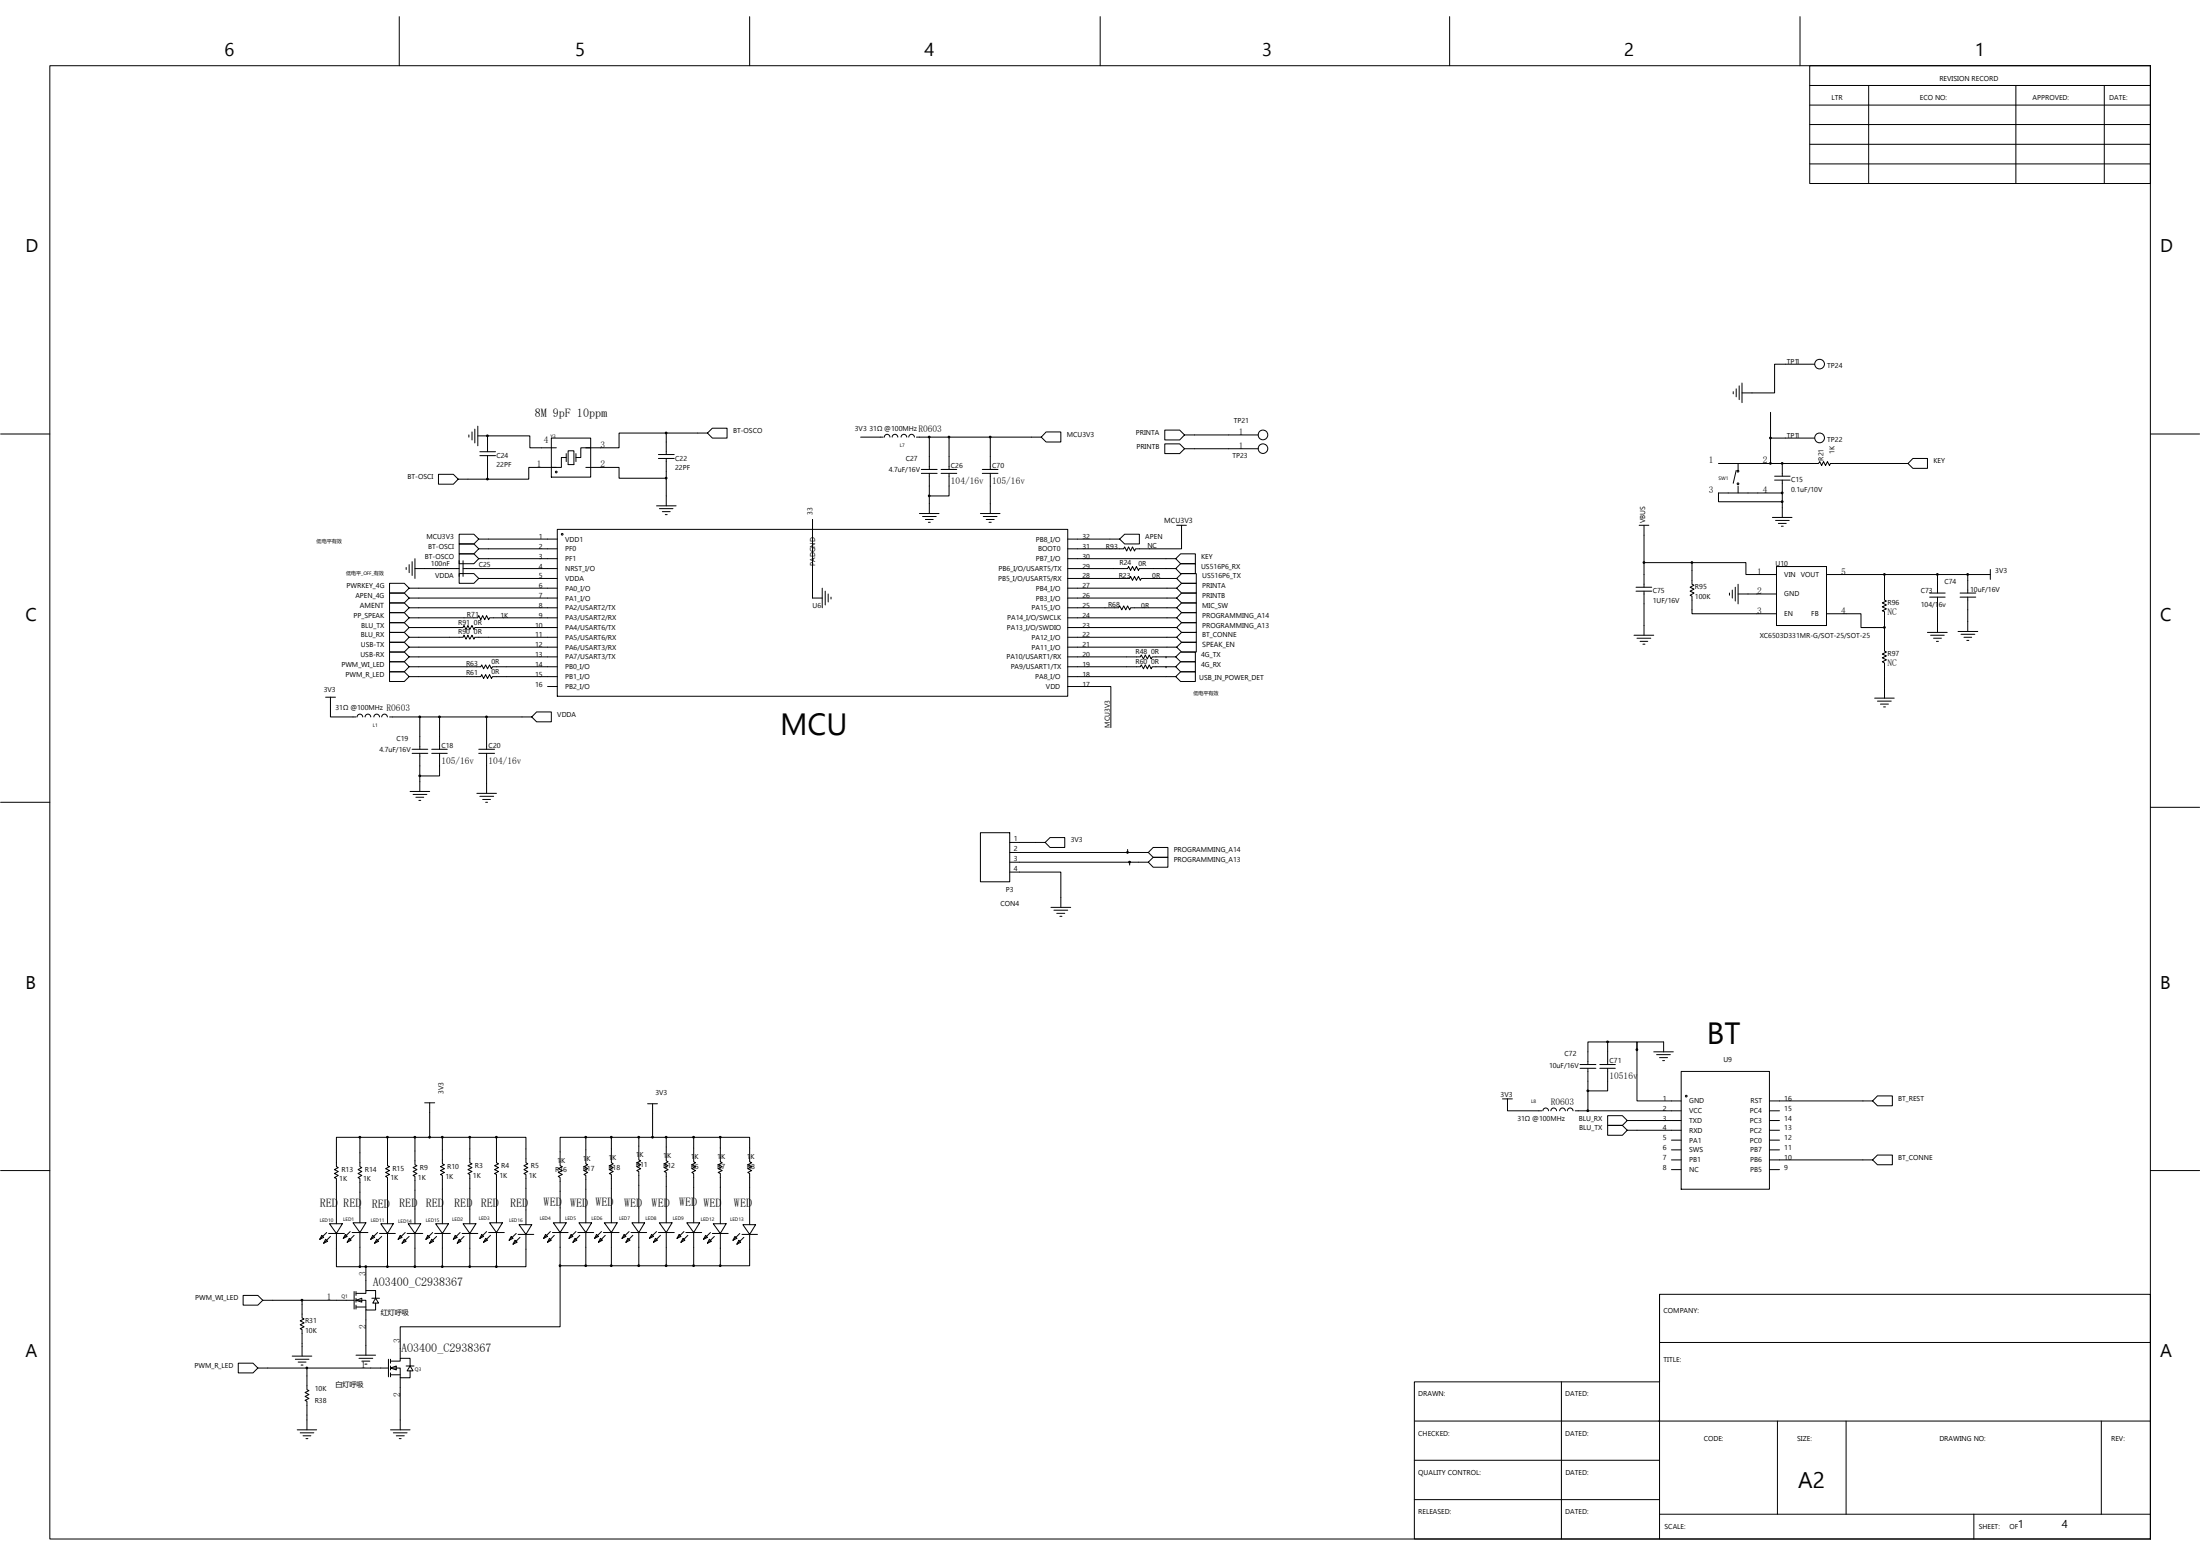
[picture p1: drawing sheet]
<svg xmlns="http://www.w3.org/2000/svg" width="297mm" height="210mm" viewBox="0 0 297 210" stroke-linecap="round" stroke-linejoin="round" font-family="sans-serif">
<g fill="none" stroke="#000" stroke-width=".14">
<path d="M6.7 8.9h283.6v198.8h-283.6zM53.9 2.2v6.7M101.2 2.2v6.7M148.5 2.2v6.7M195.7 2.2v6.7M243 2.2v6.7M244.3 8.9h46v15.9h-46zM244.3 16.8h46M244.3 11.5h46M244.3 14.2h46M244.3 19.5h46M252.3 11.5v13.3"/>
<path d="M272.2 11.5v13.3M284.1 11.5v13.3M244.3 22.1h46M.1 58.6h6.6M63.3 58.7v.3M63.7 58.3v1.1M64.1 57.9v1.9M64.5 57.5v2.7M64.5 58.8h1.3M65.8 58.8h.1M74.4 59.1h5.4v5.3h-5.4zM90 58.4h-6.4v2h-4.5"/>
<path d="M95.5 58.4l.7-.6h2v1.3h-2l-.7-.7h-5.5v2.9M119.2 59h-3M119.4 59a.38 .38 0 0 1 .4-.4 .38 .38 0 0 1 .4 .4M120.5 59a.38 .38 0 0 1 .3-.4 .38 .38 0 0 1 .4 .4M121.7 59a.38 .38 0 0 1 .3-.4 .38 .38 0 0 1 .4 .4M122.7 59a.38 .38 0 0 1 .4-.4 .38 .38 0 0 1 .4 .4M123.7 59h1.8M125.5 59h2.6v4.4M125.5 59v4.4M128.1 59h5.6v4.4M140.6 59l.6-.7h2v1.3h-2l-.6-.6h-6.9M169.9 58.7h-10l-.6 .7h-2v-1.4h2l.6 .7"/>
<path d="M234 52.9v.2M234.4 52.5v1.1M234.8 52.1v1.8M235.2 51.7v2.6M239.1 55.6v3.5M245 49.1h-5.4v3.9h-4.4M245 59.1h-5.9v3.4M290.3 58.6h6.7M54.8 76.6v.3M55.2 76.2v1.1M55.6 75.8v1.9M56 75.4v2.7"/>
<path d="M62 75.7v2.1M62 76.7h-6M62.5 76.7h12.7M62.5 75.7v2.1M64.8 61.5h2.1M64.8 61h2.1M65.8 61.5v3.2h5.6v-1.6h3.7M65.8 64.7h-3.9l-.7 .6h-2v-1.3h2l.7 .7M75 63.6h.2v.2h-.2zM75.1 60.4h-3.6v-1.6h-5.7v2.2M75.2 79.4h-20l-.6 .6h-2v-1.3h2l.6 .7M75.2 72.7h-10.6l-.6 .7h-2v-1.3h2l.6 .6"/>
<path d="M75.2 74.1h-10.6l-.6 .6h-2v-1.3h2l.6 .7M75.2 75.4h-10.6l-.6 .7h-2v-1.4h2l.6 .7M75.2 78.1h-10.6l-.6 .6h-2v-1.3h2l.6 .7M75.2 71.4h69v22.6h-69zM75.8 72h.2v.2h-.2zM76.5 61.2v1.1M76.5 61.7h-.7v1.4h-1.4M76.7 60.8h.8v1.9h-.8zM77.8 61.2v1.1M79.8 60.4h-1.4v1.3h-.6M88.6 68.3h2.7M88.9 61.9h2.1"/>
<path d="M88.9 61.3h2.1M89 68.6h1.9M89.4 69h1.1M89.8 69.4h.3M90 61.9v2.6h-6.4v-1.4h-4.5M90 64.5v3.8M109.7 70.1v10.6h1.3M111 79.4v2.6M111.4 79.8v1.8M124.1 69.3h2.7M124.4 63.9h2.1M124.4 63.4h2.1"/>
<path d="M124.6 69.7h1.8M124.9 70.1h1.1M125.3 70.5h.3M125.5 63.9v3M127.1 63.4h2.1M127.1 63.9h2.1M128.1 63.9v3h-2.6v2.4M132.4 69.3h2.6M132.6 63.9h2.1M132.6 63.4h2.1M132.8 69.7h1.8M133.2 70.1h1"/>
<path d="M133.5 70.5h.3M133.7 63.9v5.4M144.2 78.1h8.3l.2-.3 .2 .5 .3-.5 .2 .5 .3-.5 .3 .5 .1-.2h4.8l.6 .6h2v-1.3h-2l-.6 .7M144.2 76.7h8l.2-.2 .3 .5 .2-.5 .3 .5 .2-.5 .3 .5 .1-.3h4.9l.7 .7h2v-1.3h-2l-.7 .6M144.2 79.4h14.7l.6 .6h2v-1.3h-2l-.6 .7M144.2 72.7h7l.6 .7h2v-1.3h-2l-.6 .6M144.2 75.4h14.5l.7 .7h2v-1.4h-2l-.7 .7M158.9 70.9h1.3M159.5 70.9v3.2h-6.2l-.1 .3-.3-.6-.2 .6-.3-.6-.3 .6-.3-.6-.1 .3h-7.5M169.9 60.6h-10l-.6 .6h-2v-1.3h2l.6 .7M220.9 79.8h2.1M220.9 79.2h2.1"/>
<path d="M221.3 70.9h1.3M222 79.8v5.9M222 75.9h6.4M222 70.9v8.3M228.4 75.9h7.3v1.6h4.2M228.4 75.9v2.9l.3 .2-.5 .2 .5 .3-.5 .3 .5 .2-.5 .3 .2 .2v2.3h11.5M232 62.5h8.6M233.9 79.6v1.1M234.3 79.2v1.9M234.4 63.5l-.4 1.7M234.6 63.5h.1v.2h-.1zM234.6 65.2h.1v.2h-.1z"/>
<path d="M234.7 62.5v1M234.7 65.6v.9M234.7 78.8v2.7M239.3 69.8h2.7M239.6 64.3h2.1M239.6 64.8h2.1M239.7 70.2h1.9M239.9 76.5h6.7v7.9h-6.7zM240.1 70.6h1.1M240.5 71h.3M240.6 62.5v1.8M240.6 64.8v1.7"/>
<path d="M240.6 66.5h.1M240.6 62.5h4.9l.2-.2 .3 .5 .2-.5 .3 .5 .2-.5 .3 .5 .1-.3h10.5l.7 .7h1.9v-1.3h-1.9l-.7 .6M240.6 67.7v-1.2h-8.6v1.2h8.6v2.1M246.6 77.5h15M254.4 77.5v3.5l.3 .1-.6 .3 .6 .2-.6 .3 .6 .3-.6 .2 .3 .1v2.2M265.7 77.5h-4.1v2.5M265.7 77.5v2.5M268.7 76.9v1.3M268.7 77.5h-3M44 94.1h1.3M44.6 94.1v2.7h3.5M48.2 96.8a.38 .38 0 0 1 .4-.4 .38 .38 0 0 1 .4 .4"/>
<path d="M49.3 96.8a.38 .38 0 0 1 .4-.4 .38 .38 0 0 1 .4 .4M50.5 96.8a.38 .38 0 0 1 .4-.4 .38 .38 0 0 1 .3 .4M51.5 96.8a.38 .38 0 0 1 .4-.4 .38 .38 0 0 1 .4 .4M52.6 96.8h4.1M55.2 86l-.6-.7h-2v1.4h2l.6-.7h7.3l.2-.3 .2 .6 .3-.6 .2 .6 .3-.6 .3 .6 .1-.3h11.1M55.2 84.7l-.6-.7h-2v1.3h2l.6-.6h7.3l.2-.3 .2 .5 .3-.5 .2 .5 .3-.5 .3 .5 .1-.2h11.1M56.7 96.8h2.6v4.3M56.7 96.8v4.3M59.3 96.8h6.4v4.3M71.8 96.8l.7-.7h1.9v1.3h-1.9l-.7-.6h-6.1M73.9 92.6h1.3M75.2 91.3h-8.7l-.1 .3-.3-.6-.3 .6-.2-.6-.3 .6-.3-.6-.1 .3h-9.7l-.6 .7h-2v-1.3h2l.6 .6"/>
<path d="M75.2 90h-8.7l-.1 .3-.3-.6-.3 .6-.2-.6-.3 .6-.3-.6-.1 .3h-9.7l-.6 .7h-2v-1.4h2l.6 .7M75.2 83.4h-9.1l-.1 .2-.3-.5-.3 .5-.2-.5-.3 .5-.3-.5-.1 .3h-9.3l-.6 .6h-2v-1.3h2l.6 .7M75.2 80.7h-20l-.6 .7h-2v-1.4h2l.6 .7M75.2 88.6h-20l-.6 .7h-2v-1.3h2l.6 .6M75.2 87.3h-20l-.6 .7h-2v-1.3h2l.6 .6M75.2 82h-20l-.6 .7h-2v-1.3h2l.6 .6M111.8 80.2v1M112.2 80.6v.2M144.2 88.6h9.8l.1-.2 .3 .5 .2-.5 .3 .5 .3-.5 .2 .5 .2-.3h1.8M144.2 90h9.8l.1-.3 .3 .6 .2-.6 .3 .6 .3-.6 .2 .6 .2-.3h1.8M144.2 82h6.8l.2-.2 .3 .5 .2-.5 .3 .5 .2-.5 .3 .5 .2-.3h6.2M144.2 80.7h14.7l.6 .7h2v-1.4h-2l-.6 .7"/>
<path d="M144.2 84.7h14.7l.6 .6h2v-1.3h-2l-.6 .7M144.2 83.4h14.7l.6 .6h2v-1.3h-2l-.6 .7M144.2 91.3h14.5l.7 .7h2v-1.3h-2l-.7 .6M144.2 86h14.7l.6 .7h2v-1.4h-2l-.6 .7M144.2 87.3h14.7l.6 .7h2v-1.3h-2l-.6 .6M144.2 92.6h5.8v5.6M157.4 90h1.3l.7 .7h2v-1.4h-2l-.7 .7M157.4 88.6h1.3l.7 .7h2v-1.3h-2l-.7 .6M157.4 88.6h.1M157.4 90h.1M159.5 81.4h2v1.3h-2l-.6-.7zM220.6 85.7h2.7"/>
<path d="M221 86.1h1.9M221.4 86.6h1.1M221.8 86.9h.3M233.5 80v.3M239.9 80.2h-5.2M246.6 82.8h4.7v1.9h3.1v3.2l.3 .1-.6 .3 .6 .2-.6 .3 .6 .2-.6 .3 .3 .2v4.7M253.1 94.2h2.7M253.5 94.6h1.9M253.9 95h1.1M254.3 95.4h.3M260.2 85.3h2.7M260.5 80h2.1"/>
<path d="M260.5 80.6h2.1M260.7 85.7h1.8M261.1 86.1h1M261.4 86.6h.3M261.6 80.6v4.7M264.4 85.2h2.6M264.6 80h2.2M264.6 80.6h2.2M264.8 85.6h1.8M265.2 86h1M265.6 86.4h.2M265.7 80.6v4.6"/>
<path d="M.1 108.3h6.6M55.4 106.8h2.6M55.6 101.1h2.2M55.6 101.7h2.2M55.8 107.2h1.8M56.2 107.6h1M56.6 108h.2M56.7 101.7v3M58.3 101.1h2.1M58.3 101.7h2.1M59.3 101.7v3h-2.6v2.1M64.4 107.1h2.6"/>
<path d="M64.6 101.7h2.2M64.6 101.1h2.2M64.8 107.5h1.9M65.2 107.9h1M65.6 108.3h.2M65.7 101.7v5.4M132.4 112.4h3.9v6.6h-3.9zM136.3 113.7h4.8l.7 .7h2v-1.4h-2l-.7 .7M136.3 117.7h6.9v4.7M136.3 115h15.9M136.3 116.4h16.2M152.2 114.6v.4h2.8l.7 .7h2v-1.3h-2l-.7 .6"/>
<path d="M155 116.4l.7-.7h2v1.3h-2l-.7-.6h-2.5v.3M290.3 108.9h6.7M141.9 122.4h2.7M142.3 122.8h1.9M142.7 123.3h1.1M143.1 123.7h.3M.1 158h6.6M48.6 153.5h3.7M48.6 153.5v3.9l.2 .2-.5 .2 .5 .3-.5 .3 .5 .2-.5 .3 .3 .1v6M48.6 153.5h-3.2v3.9l.3 .2-.6 .2 .6 .3-.6 .3 .6 .2-.6 .3 .3 .1v6.1M52.3 153.5v3.8l.3 .1-.5 .3 .5 .3-.5 .2 .5 .3-.5 .3 .2 .1v6.2M52.3 153.5h3.7v3.7l.3 .1-.5 .3 .5 .2-.5 .3 .5 .3-.5 .2 .2 .1v6.4"/>
<path d="M56 153.5h3.7M57.3 148.8h1.4M58 148.8v4.7M59.7 153.5v3.6l.3 .1-.5 .2 .5 .3-.5 .3 .5 .2-.5 .3 .2 .1v6.5M59.7 153.5h3.7v3.4l.3 .2-.5 .2 .5 .3-.5 .2 .5 .3-.5 .3 .2 .1v6.6M63.4 153.5h3.6v3.4l.3 .2-.5 .2 .5 .3-.5 .2 .5 .3-.5 .3 .2 .1v6.5M67 153.5h4v3.4l.3 .2-.6 .2 .6 .3-.6 .2 .6 .3-.6 .3 .3 .1v6.8M79.1 153.5h3.4M79.1 153.5v3.6l.3 .1-.6 .2 .6 .3-.6 .3 .6 .2-.6 .3 .3 .1v6.4M79.1 153.5h-3.5v3.8l.3 .1-.5 .3 .5 .3-.5 .2 .5 .3-.5 .3 .2 .1v6.1M82.5 153.5h3.8v3l.2 .2-.5 .2 .5 .3-.5 .2 .5 .3-.5 .3 .3 .1v6.9M82.5 153.5v3.4l.3 .2-.5 .2 .5 .3-.5 .2 .5 .3-.5 .3 .2 .1v6.5"/>
<path d="M86.3 153.5h3.7M87.4 148.9h1.4M88.1 148.9v4.6M90 153.5v3.2l.2 .1-.5 .3 .5 .2-.5 .3 .5 .2-.5 .3 .3 .1v6.8M90 153.5h3.7v3.3l.2 .1-.5 .3 .5 .2-.5 .3 .5 .3-.5 .2 .3 .2v6.6M93.7 153.5h7.5v3.3l.3 .1-.5 .3 .5 .2-.5 .3 .5 .3-.5 .2 .2 .2v6.9M97.3 153.5v3.3l.2 .1-.5 .3 .5 .2-.5 .3 .5 .3-.5 .2 .3 .2v6.7M202.9 148.3h1.3M203.5 148.3v1.6h4.7M208.3 149.9a.38 .38 0 0 1 .4-.4 .38 .38 0 0 1 .4 .4M209.4 149.9a.38 .38 0 0 1 .4-.4 .38 .38 0 0 1 .4 .4M210.6 149.9a.38 .38 0 0 1 .4-.4 .38 .38 0 0 1 .3 .4"/>
<path d="M211.6 149.9a.38 .38 0 0 1 .4-.4 .38 .38 0 0 1 .4 .4M212.7 149.9h14.3M213.3 144.2h2.2M213.3 143.7h2.2M214.4 144.2v3M216 143.7h2.1M216 144.2h2.1M217.1 144.2v3h-2.7v2.7M217.1 140.6h-2.7v3.1M219.7 151.2l-.6-.6h-2v1.3h2l.6-.7h7.3M219.7 152.5l-.6-.6h-2v1.3h2l.6-.7h7.3M221 141.7v6.9h6"/>
<path d="M221 141.7v-1.1h3.6v1.3M221 141.7v-1.1h-3.9v3.1M223.3 141.9h2.6M223.7 142.3h1.8M224.1 142.7h1M224.5 143.1h.2M225.7 153.9h1.3M225.7 155.2h1.3M225.7 156.5h1.3M225.7 157.8h1.3M227 144.6h11.9v15.9h-11.9zM227.6 147.8h.2v.2h-.2z"/>
<path d="M238.9 156.5h13.9l.7 .7h2v-1.3h-2l-.7 .6M238.9 148.6h13.9l.7 .6h2v-1.3h-2l-.7 .7M238.9 149.9h1.4M238.9 151.2h1.4M238.9 152.5h1.4M238.9 153.9h1.4M238.9 155.2h1.4M238.9 157.8h1.4M290.3 158h6.7M40.8 175.5h-5.3l-.7 .6h-2v-1.3h2l.7 .7M43.5 166.7l.2 .3-.5 .2zM44 167.2l.2 .3-.5 .3z"/>
<path d="M44.1 166.3l-.9 .9M44.4 166.5h2.1M44.5 165.1h1.7l-.8 1.4zM44.6 166.9l-.9 .9M46.6 166.6l.3 .3-.5 .2zM47.2 167.1l.2 .3-.5 .2zM47.3 166.2l-.9 .9M47.5 166.3h2.2M47.7 165h1.7l-.8 1.3zM47.8 175.5h-7v2.4l.3 .1-.6 .2 .6 .3-.6 .3 .6 .2-.6 .3 .3 .1v3.6M47.8 174.3v2.4M47.8 166.7l-.9 .9"/>
<path d="M48.1 176.4h1.3M48.1 175.5h1.3v1.3h1.3v-.9M48.1 174.5h1.3v-.3h1.3v1l-.4 .7h.8l-.4-.7M48.1 175.5l.7-.3v.5zM48.1 174.3v.5M48.1 175.2v.5M48.1 176.1v.6M48.6 166.3v4.6h-3.2v-4.4M48.6 170.9h3.7M49.4 176.8v6.1M49.4 170.9v3.3M50.2 175.2h1"/>
<path d="M50.3 166.7l.3 .3-.5 .2zM50.9 167.2l.2 .3-.5 .3zM51 166.3l-.9 .9M51.2 166.5h2.2M51.4 165.1h1.7l-.8 1.4zM51.5 166.9l-.9 .9M52.3 166.5v4.4M52.3 170.9h7.4M54 166.7l.3 .3-.5 .2zM54.6 167.2l.2 .3-.5 .3zM54.7 166.3l-.9 .9M55 166.5h2.1"/>
<path d="M55.1 165.1h1.7l-.8 1.4zM55.2 166.9l-.9 .9M56 166.5v4.4M57.8 166.7l.2 .3-.5 .2zM58.3 167.2l.2 .3-.5 .3zM58.4 166.3l-.9 .9M58.7 166.5h2.1M58.8 165.1h1.8l-.9 1.4zM58.9 166.9l-.9 .9M59.7 166.5v4.4M61.5 166.7l.2 .3-.5 .2zM62 167.2l.2 .3-.5 .3z"/>
<path d="M62.1 166.3l-.9 .9M62.4 166.5h2.1M62.5 165.1h1.8l-.9 1.4zM62.7 166.9l-1 .9M63.4 166.5v4.4h-3.7M65 166.6l.3 .3-.5 .2zM65.6 167.1l.2 .3-.5 .2zM65.7 166.2l-.9 .9M66 166.3h2.1M66.1 165h1.7l-.8 1.3zM66.2 166.7l-.9 .9M67 166.3v4.6h-3.6"/>
<path d="M69 166.9l.3 .2-.6 .3zM69.5 167.4l.3 .2-.5 .3zM69.7 166.5l-1 .9M70 166.6h2.1M70.1 165.3h1.7l-.8 1.3zM70.2 167l-.9 .9M71 166.6v4.3h-4M73.7 166.6l.2 .3-.5 .2zM74.2 167.1l.2 .3-.5 .2zM74.3 166.2l-.9 .9M74.6 166.3h2.1M74.7 165h1.8l-.9 1.3z"/>
<path d="M74.8 166.7l-.9 .9M75.6 166.3v4.5M75.6 170.8v8.2h-21.6v4.3M77.1 166.6l.3 .3-.6 .2zM77.6 167.1l.3 .3-.5 .2zM77.8 166.2l-1 .9M78 166.3h2.2M78.2 165h1.7l-.8 1.3zM78.3 166.7l-.9 .9M79.1 166.3v4.5h-3.5M80.5 166.6l.3 .3-.5 .2zM81.1 167.1l.2 .3-.5 .2z"/>
<path d="M81.2 166.2l-.9 .9M81.5 166.3h2.1M81.6 165h1.7l-.8 1.3zM81.7 166.7l-.9 .9M82.5 166.3v4.5h-3.4M82.5 170.8h7.5M84.3 166.6l.2 .3-.5 .2zM84.8 167.1l.3 .3-.6 .2zM84.9 166.2l-.9 .9M85.2 166.3h2.1M85.3 165h1.7l-.7 1.3zM85.4 166.7l-.9 .9"/>
<path d="M86.3 166.3v4.5M88 166.6l.2 .3-.5 .2zM88.5 167.1l.3 .3-.6 .2zM88.6 166.2l-.9 .9M88.9 166.3h2.1M89 165h1.7l-.7 1.3zM89.2 166.7l-1 .9M90 166.3v4.5M91.7 166.6l.2 .3-.5 .2zM92.2 167.1l.3 .3-.6 .2zM92.3 166.2l-.9 .9M92.6 166.3h2.1"/>
<path d="M92.7 165h1.8l-.8 1.3zM92.9 166.7l-1 .9M93.7 166.3v4.5h-3.7M95.3 166.7l.2 .3-.5 .2zM95.8 167.2l.3 .3-.6 .3zM95.9 166.3l-.9 .9M96.2 166.5h2.1M96.3 165.1h1.7l-.7 1.4zM96.5 166.9l-1 .9M97.3 166.5v4.3h-3.6M99.2 166.9l.3 .2-.5 .3zM99.8 167.4l.2 .2-.5 .3z"/>
<path d="M99.9 166.5l-.9 .9M100.2 166.6h2.1M100.3 165.3h1.7l-.8 1.3zM100.4 167l-.9 .9M101.2 166.6v4.2h-3.9M224.1 174.7v33M39.5 183h2.6M39.9 183.4h1.8M40.1 193h2.7M40.3 183.8h1M40.5 193.4h1.9M40.7 184.2h.2"/>
<path d="M40.9 193.8h1.1M41.3 194.1h.3M41.4 184.6v2.9l.3 .2-.5 .2 .5 .3-.5 .2 .5 .3-.5 .3 .2 .1v3.9M48.1 182.9h2.6M48.5 183.3h1.8M48.8 183.7h1.1M49.3 184.1h.2M52.4 184.6h-17.6l-.6 .7h-2v-1.3h2l.6 .6M52.4 183.4v2.4M52.7 184.6h1.3v1.3h1.4v-.9M52.7 183.7h1.3v-.4h1.4v1l-.4 .7h.8l-.4-.7M52.7 184.6l.8-.3v.6z"/>
<path d="M52.7 183.4v.6M52.7 184.3v.6M52.7 185.3v.5M52.7 193h2.7M52.7 185.5h1.3M53.1 193.4h1.9M53.5 193.8h1.1M53.9 194.1h.3M54 185.9v7.1M54.8 184.3h1.1M191 186.5h33.1v-11.8h66.2v33h-99.3zM191 197.1h33.1"/>
<path d="M191 191.8h99.3M210.8 186.5v21.2M224.1 181.2h66.2M240 191.8v12.5M249.3 191.8v12.5M283.7 191.8v12.5M191 202.4h33.1M224.1 204.3h66.2M266.5 204.3v3.4"/>
<circle cx="170.5" cy="58.7" r=".65"/>
<circle cx="245.7" cy="59.1" r=".66"/>
<circle cx="245.7" cy="49.1" r=".65"/>
<circle cx="170.5" cy="60.5" r=".65"/>
</g>
<g fill="#000" stroke="#000" stroke-width=".14">
<path d="M65.7 58.7h.2v.2h-.2z" fill-rule="evenodd"/>
<path d="M89.9 58.3h.1v.2h-.1z" fill-rule="evenodd"/>
<path d="M125.4 58.9h.1v.2h-.1z" fill-rule="evenodd"/>
<path d="M128 58.9h.2v.2h-.2z" fill-rule="evenodd"/>
<path d="M133.6 58.9h.2v.2h-.2z" fill-rule="evenodd"/>
<path d="M239 59h.1v.2h-.1z" fill-rule="evenodd"/>
<path d="M65.7 64.6h.2v.1h-.2z" fill-rule="evenodd"/>
<path d="M89.9 64.4h.1v.2h-.1z" fill-rule="evenodd"/>
<path d="M125.4 66.8h.1v.2h-.1z" fill-rule="evenodd"/>
<path d="M221.9 75.8h.1v.2h-.1z" fill-rule="evenodd"/>
<path d="M228.4 75.8h.1v.2h-.1z" fill-rule="evenodd"/>
<path d="M239 62.4h.1v.2h-.1z" fill-rule="evenodd"/>
<path d="M240.5 66.4h.2v.2h-.2z" fill-rule="evenodd"/>
<path d="M240.5 67.6h.2v.2h-.2z" fill-rule="evenodd"/>
<path d="M240.5 62.4h.2v.2h-.2z" fill-rule="evenodd"/>
<path d="M254.3 77.4h.2v.2h-.2z" fill-rule="evenodd"/>
<path d="M261.5 77.4h.2v.2h-.2z" fill-rule="evenodd"/>
<path d="M265.6 77.4h.1v.2h-.1z" fill-rule="evenodd"/>
<path d="M56.6 96.7h.1v.1h-.1z" fill-rule="evenodd"/>
<path d="M59.3 96.7h.1v.1h-.1z" fill-rule="evenodd"/>
<path d="M65.6 96.7h.2v.1h-.2z" fill-rule="evenodd"/>
<path d="M254.3 84.6h.2v.2h-.2z" fill-rule="evenodd"/>
<path d="M56.6 104.6h.1v.2h-.1z" fill-rule="evenodd"/>
<path d="M152.2 114.9h.1v.2h-.1z" fill-rule="evenodd"/>
<path d="M152.4 116.3h.2v.1h-.2z" fill-rule="evenodd"/>
<path d="M48.5 153.4h.2v.1h-.2z" fill-rule="evenodd"/>
<path d="M52.2 153.4h.2v.1h-.2z" fill-rule="evenodd"/>
<path d="M55.9 153.4h.2v.1h-.2z" fill-rule="evenodd"/>
<path d="M57.9 153.4h.2v.1h-.2z" fill-rule="evenodd"/>
<path d="M59.6 153.4h.2v.1h-.2z" fill-rule="evenodd"/>
<path d="M63.3 153.4h.2v.1h-.2z" fill-rule="evenodd"/>
<path d="M66.9 153.4h.2v.1h-.2z" fill-rule="evenodd"/>
<path d="M79 153.4h.2v.1h-.2z" fill-rule="evenodd"/>
<path d="M82.4 153.4h.2v.1h-.2z" fill-rule="evenodd"/>
<path d="M86.2 153.4h.1v.1h-.1z" fill-rule="evenodd"/>
<path d="M88 153.4h.2v.1h-.2z" fill-rule="evenodd"/>
<path d="M89.9 153.4h.1v.1h-.1z" fill-rule="evenodd"/>
<path d="M93.6 153.4h.1v.1h-.1z" fill-rule="evenodd"/>
<path d="M97.2 153.4h.1v.1h-.1z" fill-rule="evenodd"/>
<path d="M214.3 149.8h.2v.2h-.2z" fill-rule="evenodd"/>
<path d="M214.3 147.1h.2v.2h-.2z" fill-rule="evenodd"/>
<path d="M217 140.5h.1v.2h-.1z" fill-rule="evenodd"/>
<path d="M220.9 141.6h.2v.1h-.2z" fill-rule="evenodd"/>
<path d="M40.7 175.4h.2v.1h-.2z" fill-rule="evenodd"/>
<path d="M48.5 170.8h.2v.2h-.2z" fill-rule="evenodd"/>
<path d="M49.3 170.8h.2v.2h-.2z" fill-rule="evenodd"/>
<path d="M52.2 170.8h.2v.2h-.2z" fill-rule="evenodd"/>
<path d="M55.9 170.8h.2v.2h-.2z" fill-rule="evenodd"/>
<path d="M59.6 170.8h.2v.2h-.2z" fill-rule="evenodd"/>
<path d="M63.3 170.8h.2v.2h-.2z" fill-rule="evenodd"/>
<path d="M66.9 170.8h.2v.2h-.2z" fill-rule="evenodd"/>
<path d="M75.5 170.7h.2v.2h-.2z" fill-rule="evenodd"/>
<path d="M79 170.7h.2v.2h-.2z" fill-rule="evenodd"/>
<path d="M82.4 170.7h.2v.2h-.2z" fill-rule="evenodd"/>
<path d="M86.2 170.7h.1v.2h-.1z" fill-rule="evenodd"/>
<path d="M89.9 170.7h.1v.2h-.1z" fill-rule="evenodd"/>
<path d="M93.6 170.7h.1v.2h-.1z" fill-rule="evenodd"/>
<path d="M97.2 170.7h.1v.2h-.1z" fill-rule="evenodd"/>
<path d="M41.3 184.5h.2v.2h-.2z" fill-rule="evenodd"/>
</g>
<g font-size="4.1">
<text x="105.3" y="99.1">MCU</text>
<text x="230.5" y="140.9">BT</text>
</g>
<text font-size="3" x="242.8" y="200.8">A2</text>
<g font-size="2.5">
<text x="30.3" y="7.5">6</text>
<text x="77.6" y="7.5">5</text>
<text x="124.8" y="7.5">4</text>
<text x="170.4" y="7.5">3</text>
<text x="219.3" y="7.5">2</text>
<text x="266.6" y="7.5">1</text>
<text x="3.4" y="34.1">D</text>
<text x="291.7" y="34.1">D</text>
<text x="3.4" y="83.8">C</text>
<text x="291.7" y="83.8">C</text>
<text x="3.4" y="133.5">B</text>
<text x="291.7" y="133.5">B</text>
<text x="3.4" y="183.1">A</text>
<text x="291.7" y="183.1">A</text>
</g>
<g font-size="1.6">
<text x="72.2" y="56.3">8M 9pF 10ppm</text>
<text x="43.2" y="162.9">RED</text>
<text x="46.4" y="162.9">RED</text>
<text x="50.2" y="163">RED</text>
<text x="53.9" y="162.9">RED</text>
<text x="57.5" y="162.9">RED</text>
<text x="61.3" y="162.9">RED</text>
<text x="64.9" y="162.9">RED</text>
<text x="68.9" y="162.9">RED</text>
<text x="73.4" y="162.8">WED</text>
<text x="77" y="162.9">WED</text>
<text x="80.4" y="162.8">WED</text>
<text x="84.3" y="162.9">WED</text>
<text x="88" y="162.9">WED</text>
<text x="91.7" y="162.8">WED</text>
<text x="95" y="162.9">WED</text>
<text x="99.1" y="162.9">WED</text>
<text x="50.3" y="173.6">AO3400_C2938367</text>
<text x="54.2" y="182.5">AO3400_C2938367</text>
</g>
<g font-size="1.5">
<text x="272.4" y="206.2">1</text>
<text x="278.4" y="206.2">4</text>
</g>
<g font-size="1.3">
<text x="73.4" y="59.8">4</text>
<text x="124" y="58.4">R0603</text>
<text x="167.3" y="58.7">1</text>
<text x="72.5" y="63.1">1</text>
<text x="81.1" y="60.4">3</text>
<text x="81.1" y="63.1">2</text>
<text x="128.4" y="65.3">104/16v</text>
<text x="134" y="65.3">105/16v</text>
<text x="167.3" y="60.6">1</text>
<text x="230.7" y="62.5">1</text>
<text x="238" y="62.5">2</text>
<text x="230.7" y="66.5">3</text>
<text x="238" y="66.5">4</text>
<text x="237.2" y="77.5">1</text>
<text x="248.6" y="77.5">5</text>
<text x="237.2" y="80.2">2</text>
<text x="237.2" y="82.8">3</text>
<text x="248.6" y="82.8">4</text>
<text x="254.8" y="83">NC</text>
<text x="254.8" y="89.9">NC</text>
<text x="52.2" y="96">R0603</text>
<text x="59.6" y="103.1">105/16v</text>
<text x="66" y="103.1">104/16v</text>
<text x="209.4" y="149.1">R0603</text>
<text x="217.3" y="145.6">10516v</text>
<text x="49.4" y="172.1" transform="rotate(-90 49.4 172.1)">3</text>
<text x="44.1" y="175.5">1</text>
<text x="49.4" y="179.4" transform="rotate(-90 49.4 179.4)">2</text>
<text x="48.8" y="184.6">1</text>
<text x="54" y="181.3" transform="rotate(-90 54 181.3)">3</text>
<text x="54" y="188.6" transform="rotate(-90 54 188.6)">2</text>
</g>
<g font-size="1">
<text x="261.8" y="10.9">REVISION RECORD</text>
<text x="247.3" y="13.5">LTR</text>
<text x="259.2" y="13.5">ECO NO:</text>
<text x="274.4" y="13.5">APPROVED:</text>
<text x="284.8" y="13.5">DATE:</text>
<text x="241.3" y="49.1">TP11</text>
<text x="246.7" y="49.7">TP24</text>
<text x="99" y="58.4">BT-OSCO</text>
<text x="115.4" y="58.2">3V3</text>
<text x="117.4" y="58.2">31Ω @100MHz</text>
<text x="144" y="59">MCU3V3</text>
<text x="153.4" y="58.7">PRINTA</text>
<text x="166.6" y="57.1">TP21</text>
<text x="241.3" y="59.1">TP11</text>
<text x="246.7" y="59.6">TP22</text>
<text x="55" y="64.7">BT-OSCI</text>
<text x="67" y="61.7">C24</text>
<text x="67" y="63.1">22PF</text>
<text x="91.2" y="62.2">C22</text>
<text x="91.2" y="63.5">22PF</text>
<text x="120" y="63.8">4.7uF/16V</text>
<text x="122.3" y="62.2">C27</text>
<text x="128.4" y="63.2">C26</text>
<text x="134" y="63.2">C70</text>
<text x="153.4" y="60.6">PRINTB</text>
<text x="166.4" y="61.8">TP23</text>
<text x="241.8" y="65.1">C15</text>
<text x="246.2" y="62.2" transform="rotate(-90 246.2 62.2)">R21</text>
<text x="247.7" y="61.2" transform="rotate(-90 247.7 61.2)">1K</text>
<text x="261.1" y="62.5">KEY</text>
<text x="109.7" y="69.4" transform="rotate(-90 109.7 69.4)">33</text>
<text x="157.2" y="70.6">MCU3V3</text>
<text x="222.1" y="70.6" transform="rotate(-90 222.1 70.6)">VBUS</text>
<text x="241.8" y="66.4">0.1uF/10V</text>
<text x="57.4" y="75.4">BT-OSCO</text>
<text x="57.6" y="72.8">MCU3V3</text>
<text x="57.8" y="74.1">BT-OSCI</text>
<text x="58.2" y="76.3">100nF</text>
<text x="64.6" y="76.5">C25</text>
<text x="72.7" y="76.7">4</text>
<text x="72.7" y="75.4">3</text>
<text x="72.7" y="74.1">2</text>
<text x="72.7" y="72.8">1</text>
<text x="76.3" y="77.1">NRST_I/O</text>
<text x="76.3" y="75.7">PF1</text>
<text x="76.3" y="74.4">PF0</text>
<text x="76.3" y="73.1">VDD1</text>
<text x="110" y="76.4" transform="rotate(-90 110 76.4)">PADGND</text>
<text x="134.8" y="77.1">PB6_I/O/USART5/TX</text>
<text x="139.8" y="73.1">PB8_I/O</text>
<text x="139.8" y="75.7">PB7_I/O</text>
<text x="140.2" y="74.4">BOOT0</text>
<text x="146.2" y="72.7">32</text>
<text x="146.2" y="74.1">31</text>
<text x="146.2" y="75.4">30</text>
<text x="146.2" y="76.7">29</text>
<text x="149.3" y="74.1">R93</text>
<text x="151" y="77.9">R23</text>
<text x="151.2" y="76.2">R24</text>
<text x="153.7" y="76.3">0R</text>
<text x="154.6" y="72.8">APEN</text>
<text x="154.9" y="73.9">NC</text>
<text x="162.2" y="75.4">KEY</text>
<text x="162.2" y="76.7">US516P6_RX</text>
<text x="239.7" y="76.3">U10</text>
<text x="240.9" y="77.9">VIN VOUT</text>
<text x="269.4" y="77.3">3V3</text>
<text x="46.8" y="79.4">PWRKEY_4G</text>
<text x="47.7" y="83.4">PP_SPEAK</text>
<text x="48" y="80.7">APEN_4G</text>
<text x="48.6" y="82">AMENT</text>
<text x="58.7" y="78.1">VDDA</text>
<text x="63.1" y="83.2">R71</text>
<text x="67.6" y="83.4">1K</text>
<text x="72.7" y="83.4">9</text>
<text x="72.7" y="82">8</text>
<text x="72.7" y="80.7">7</text>
<text x="72.7" y="79.4">6</text>
<text x="72.7" y="78.1">5</text>
<text x="76.3" y="83.7">PA3/USART2/RX</text>
<text x="76.3" y="82.4">PA2/USART2/TX</text>
<text x="76.3" y="81">PA1_I/O</text>
<text x="76.3" y="79.7">PA0_I/O</text>
<text x="76.3" y="78.4">VDDA</text>
<text x="109.7" y="82">U6</text>
<text x="134.8" y="78.4">PB5_I/O/USART5/RX</text>
<text x="136" y="83.7">PA14_I/O/SWCLK</text>
<text x="139.3" y="82.4">PA15_I/O</text>
<text x="139.8" y="79.7">PB4_I/O</text>
<text x="139.8" y="81">PB3_I/O</text>
<text x="146.2" y="78.1">28</text>
<text x="146.2" y="79.4">27</text>
<text x="146.2" y="80.7">26</text>
<text x="146.2" y="82">25</text>
<text x="146.2" y="83.4">24</text>
<text x="149.6" y="81.9">R68</text>
<text x="154.1" y="82">0R</text>
<text x="155.6" y="78.1">0R</text>
<text x="162.3" y="82">MIC_SW</text>
<text x="162.3" y="83.4">PROGRAMMING_A14</text>
<text x="162.3" y="78.1">US516P6_TX</text>
<text x="162.3" y="79.4">PRINTA</text>
<text x="162.3" y="80.7">PRINTB</text>
<text x="223.2" y="80">C75</text>
<text x="223.2" y="81.4">1UF/16V</text>
<text x="228.9" y="79.5">R95</text>
<text x="228.9" y="80.8">100K</text>
<text x="240.9" y="80.5">GND</text>
<text x="240.9" y="83.2">EN</text>
<text x="244.6" y="83.2">FB</text>
<text x="254.8" y="81.6">R96</text>
<text x="259.3" y="80">C73</text>
<text x="259.3" y="81.9">104/16v</text>
<text x="262.5" y="78.9">C74</text>
<text x="266" y="79.9">10uF/16V</text>
<text x="46.1" y="90">PWM_WI_LED</text>
<text x="48.7" y="88.6">USB-RX</text>
<text x="48.7" y="86">BLU_RX</text>
<text x="48.7" y="87.3">USB-TX</text>
<text x="48.8" y="84.7">BLU_TX</text>
<text x="61.9" y="85.6">R90 0R</text>
<text x="61.9" y="84.3">R91 0R</text>
<text x="62.9" y="89.9">R63</text>
<text x="66.4" y="89.6">0R</text>
<text x="72.2" y="90">14</text>
<text x="72.2" y="88.6">13</text>
<text x="72.2" y="87.3">12</text>
<text x="72.2" y="86">11</text>
<text x="72.2" y="84.7">10</text>
<text x="76.3" y="89">PA7/USART3/TX</text>
<text x="76.3" y="87.7">PA6/USART3/RX</text>
<text x="76.3" y="86.3">PA5/USART6/RX</text>
<text x="76.3" y="85">PA4/USART6/TX</text>
<text x="135.9" y="89">PA10/USART1/RX</text>
<text x="136" y="85">PA13_I/O/SWDIO</text>
<text x="139.3" y="86.3">PA12_I/O</text>
<text x="139.3" y="87.7">PA11_I/O</text>
<text x="146.2" y="84.7">23</text>
<text x="146.2" y="86">22</text>
<text x="146.2" y="87.3">21</text>
<text x="146.2" y="88.6">20</text>
<text x="146.2" y="90">19</text>
<text x="153.3" y="88.3">R48 0R</text>
<text x="153.3" y="89.6">R60 0R</text>
<text x="162.2" y="90">4G_RX</text>
<text x="162.2" y="88.6">4G_TX</text>
<text x="162.3" y="84.7">PROGRAMMING_A13</text>
<text x="162.3" y="86">BT_CONNE</text>
<text x="162.3" y="87.3">SPEAK_EN</text>
<text x="237.6" y="86.1">XC6503D331MR-G/SOT-25/SOT-25</text>
<text x="254.8" y="88.5">R97</text>
<text x="43.7" y="93.4">3V3</text>
<text x="45.3" y="95.8">31Ω @100MHz</text>
<text x="46.7" y="91.3">PWM_R_LED</text>
<text x="62.9" y="91">R61</text>
<text x="66.4" y="90.9">0R</text>
<text x="72.2" y="92.6">16</text>
<text x="72.2" y="91.3">15</text>
<text x="76.3" y="93">PB2_I/O</text>
<text x="76.3" y="91.7">PB1_I/O</text>
<text x="76.3" y="90.3">PB0_I/O</text>
<text x="136.5" y="90.3">PA9/USART1/TX</text>
<text x="139.8" y="91.7">PA8_I/O</text>
<text x="141.2" y="93">VDD</text>
<text x="146.2" y="91.3">18</text>
<text x="146.2" y="92.6">17</text>
<text x="161.9" y="91.8">USB_IN_POWER_DET</text>
<text x="51.2" y="101.5">4.7uF/16V</text>
<text x="53.5" y="99.9">C19</text>
<text x="59.6" y="101">C18</text>
<text x="66" y="101">C20</text>
<text x="75.2" y="96.8">VDDA</text>
<text x="149.9" y="98.2" transform="rotate(-90 149.9 98.2)">MCU3V3</text>
<text x="136.9" y="113.6">1</text>
<text x="144.6" y="113.7">3V3</text>
<text x="136.9" y="114.9">2</text>
<text x="136.9" y="116.2">3</text>
<text x="136.9" y="117.6">4</text>
<text x="158.5" y="115">PROGRAMMING_A14</text>
<text x="158.5" y="116.4">PROGRAMMING_A13</text>
<text x="135.1" y="122.3">CON4</text>
<text x="135.8" y="120.3">P3</text>
<text x="211.2" y="142.5">C72</text>
<text x="217.3" y="143.5">C71</text>
<text x="232.7" y="143.3">U9</text>
<text x="59.9" y="147.6" transform="rotate(-90 59.9 147.6)">3V3</text>
<text x="88.5" y="147.8">3V3</text>
<text x="202.6" y="148">3V3</text>
<text x="209.1" y="144.1">10uF/16V</text>
<text x="224.5" y="148.6">1</text>
<text x="224.5" y="149.9">2</text>
<text x="228.1" y="148.9">GND</text>
<text x="236.3" y="148.9">RST</text>
<text x="240.9" y="149.9">15</text>
<text x="240.9" y="148.6">16</text>
<text x="256.3" y="148.6">BT_REST</text>
<text x="204.9" y="151.2">31Ω @100MHz</text>
<text x="213.2" y="151.2">BLU_RX</text>
<text x="213.2" y="152.5">BLU_TX</text>
<text x="224.5" y="151.2">3</text>
<text x="224.5" y="152.5">4</text>
<text x="224.5" y="153.9">5</text>
<text x="224.5" y="155.2">6</text>
<text x="228.1" y="150.2">VCC</text>
<text x="228.1" y="151.6">TXD</text>
<text x="228.1" y="152.9">RXD</text>
<text x="228.1" y="154.2">PA1</text>
<text x="228.1" y="155.5">SWS</text>
<text x="236.3" y="154.2">PC0</text>
<text x="236.3" y="152.9">PC2</text>
<text x="236.3" y="151.6">PC3</text>
<text x="236.3" y="150.2">PC4</text>
<text x="236.3" y="155.5">PB7</text>
<text x="240.9" y="155.2">11</text>
<text x="240.9" y="153.9">12</text>
<text x="240.9" y="152.5">13</text>
<text x="240.9" y="151.2">14</text>
<text x="45.8" y="159.4">1K</text>
<text x="46.1" y="158.1">R13</text>
<text x="49" y="159.4">1K</text>
<text x="49.3" y="158.1">R14</text>
<text x="52.7" y="159.3">1K</text>
<text x="53" y="158">R15</text>
<text x="56.4" y="159.2">1K</text>
<text x="56.7" y="157.8">R9</text>
<text x="60.1" y="159">1K</text>
<text x="60.4" y="157.7">R10</text>
<text x="63.9" y="158.9">1K</text>
<text x="64.1" y="157.6">R3</text>
<text x="67.4" y="158.9">1K</text>
<text x="67.7" y="157.6">R4</text>
<text x="71.4" y="158.9">1K</text>
<text x="71.7" y="157.6">R5</text>
<text x="75" y="158.1">R16</text>
<text x="75.2" y="156.9">1K</text>
<text x="78.7" y="158">R17</text>
<text x="78.7" y="156.7">1K</text>
<text x="82.1" y="157.8">R18</text>
<text x="82.1" y="156.5">1K</text>
<text x="85.8" y="157.4">R11</text>
<text x="85.8" y="156.1">1K</text>
<text x="89.6" y="157.6">R12</text>
<text x="89.6" y="156.3">1K</text>
<text x="93.3" y="157.7">R6</text>
<text x="93.3" y="156.4">1K</text>
<text x="96.8" y="157.7">R7</text>
<text x="96.8" y="156.4">1K</text>
<text x="100.8" y="157.7">R8</text>
<text x="100.8" y="156.4">1K</text>
<text x="224.5" y="156.5">7</text>
<text x="224.5" y="157.8">8</text>
<text x="228.1" y="156.9">PB1</text>
<text x="228.1" y="158.2">NC</text>
<text x="236.3" y="158.2">PB5</text>
<text x="236.3" y="156.9">PB6</text>
<text x="240.9" y="157.8">9</text>
<text x="240.9" y="156.5">10</text>
<text x="256.3" y="156.5">BT_CONNE</text>
<text x="26.4" y="175.5">PWM_WI_LED</text>
<text x="41.2" y="178.5">R31</text>
<text x="41.2" y="179.8">10K</text>
<text x="51.4" y="177.5">红灯呼吸</text>
<text x="224.6" y="177.2">COMPANY:</text>
<text x="26.3" y="184.6">PWM_R_LED</text>
<text x="224.6" y="183.8">TITLE:</text>
<text x="42.5" y="189.4">R38</text>
<text x="42.5" y="187.7">10K</text>
<text x="45.3" y="187.1">白灯呼吸</text>
<text x="191.5" y="188.4">DRAWN:</text>
<text x="211.3" y="188.4">DATED:</text>
<text x="191.5" y="193.8">CHECKED:</text>
<text x="211.3" y="193.8">DATED:</text>
<text x="230" y="194.4">CODE:</text>
<text x="242.7" y="194.4">SIZE:</text>
<text x="261.8" y="194.4">DRAWING NO:</text>
<text x="285" y="194.4">REV:</text>
<text x="191.5" y="199.1">QUALITY CONTROL:</text>
<text x="211.3" y="199.1">DATED:</text>
<text x="191.5" y="204.3">RELEASED:</text>
<text x="211.3" y="204.3">DATED:</text>
<text x="224.7" y="206.3">SCALE:</text>
<text x="267.2" y="206.3">SHEET:</text>
<text x="271.3" y="206.3">OF</text>
</g>
<g font-size=".7">
<text x="74.3" y="59.1">Y3</text>
<text x="121.5" y="60.3">L7</text>
<text x="232" y="64.8">SW1</text>
<text x="42.8" y="73.3">低电平有效</text>
<text x="46.8" y="77.5">低电平_OFF_有效</text>
<text x="161.1" y="93.8">低电平有效</text>
<text x="50.3" y="98.1">L1</text>
<text x="206.7" y="148.8">L8</text>
<text x="43.2" y="164.8">LED10</text>
<text x="46.4" y="164.7">LED1</text>
<text x="50.1" y="164.8">LED11</text>
<text x="53.8" y="165">LED14</text>
<text x="57.5" y="164.8">LED15</text>
<text x="61.1" y="164.7">LED2</text>
<text x="64.6" y="164.6">LED3</text>
<text x="68.7" y="164.8">LED16</text>
<text x="72.9" y="164.6">LED4</text>
<text x="76.3" y="164.6">LED5</text>
<text x="79.9" y="164.6">LED6</text>
<text x="83.6" y="164.6">LED7</text>
<text x="87.2" y="164.6">LED8</text>
<text x="90.9" y="164.6">LED9</text>
<text x="94.6" y="164.7">LED12</text>
<text x="98.6" y="164.7">LED13</text>
<text x="46.1" y="175.2">Q1</text>
<text x="56" y="185">Q3</text>
</g>
</svg>
